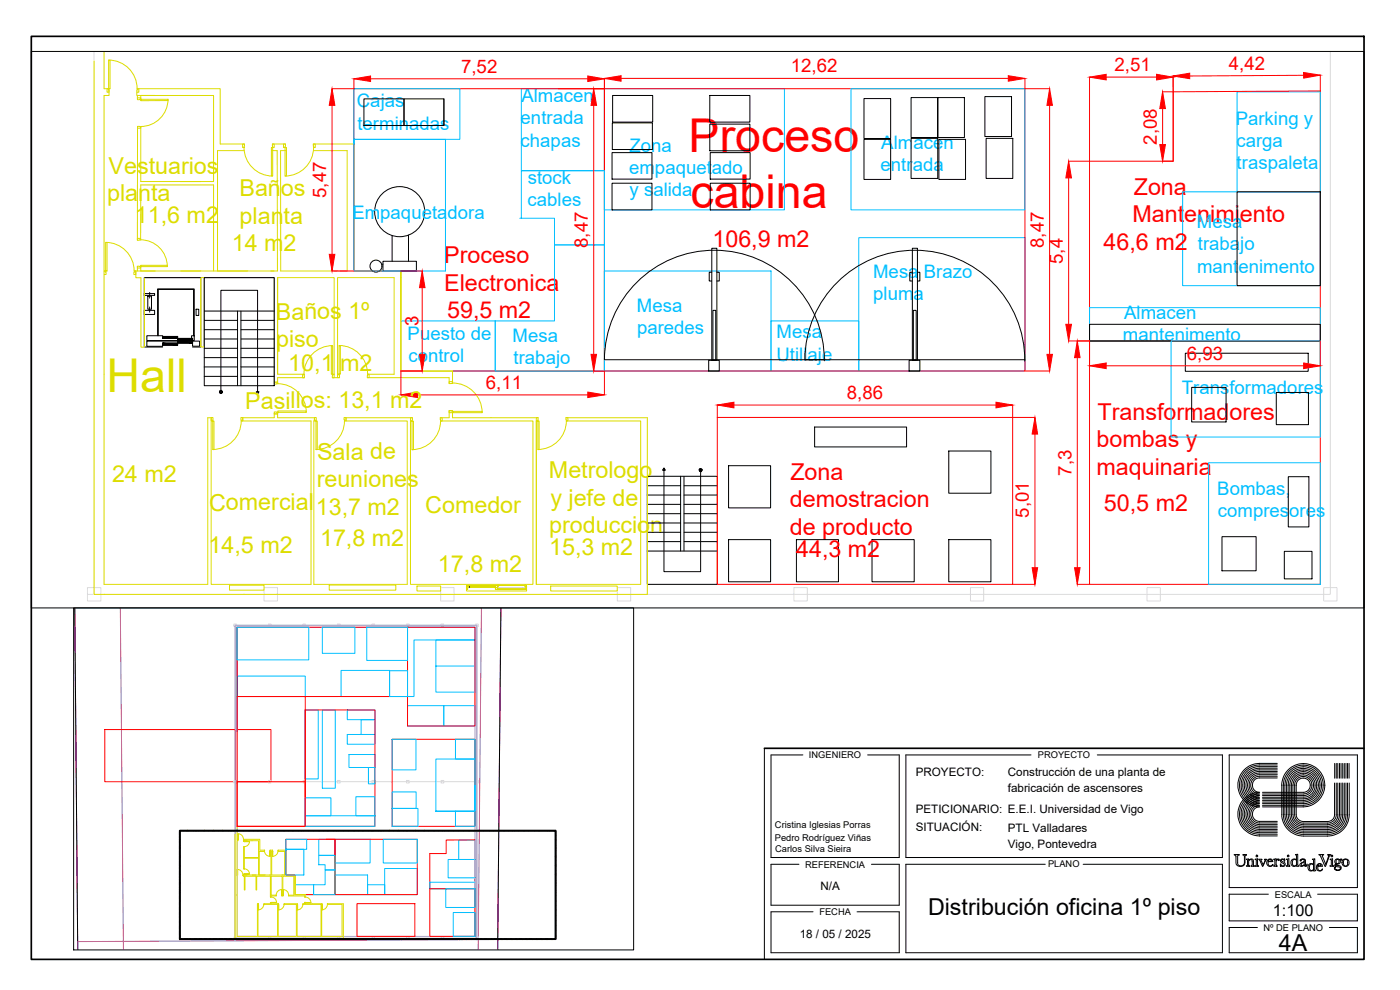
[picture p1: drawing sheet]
<svg xmlns="http://www.w3.org/2000/svg" width="420mm" height="297mm" viewBox="0 0 420 297" stroke-linecap="round" stroke-linejoin="round" font-family="sans-serif">
<!-- layer: Estructura -->
<g fill="none" stroke="#dcdcdc" stroke-width=".3">
<path d="M28.2 15.5v162.8h371v-162.8M26.2 176.3h4.1v4h-4.1zM26.2 178.3h2M79.2 176.3h4.1v4h-4.1zM132.2 176.3h4.1v4h-4.1zM185.3 176.3h4v4h-4zM238.3 176.3h4v4h-4zM291.3 176.3h3.9v4h-3.9zM344.3 176.3h3.9v4h-3.9zM397.3 176.3h3.9v4h-3.9zM70.2 187.2h.8v.8h-.8zM70.2 187.6h.4"/>
<path d="M80.6 187.2h.7v.8h-.7zM90.9 187.2h.8v.8h-.8zM101.3 187.2h.8v.8h-.8zM111.6 187.2h.8v.8h-.8zM122 187.2h.8v.8h-.8zM132.4 187.2h.8v.8h-.8zM142.7 187.2h.9v.8h-.9zM70.2 234.6h.4v-47h72.5v47M70.2 234.2h.8v.7h-.8zM70.6 234.6h72.5v46.9h-72.5zM80.6 234.2h.7v.7h-.7zM90.9 234.2h.8v.7h-.8z"/>
<path d="M101.3 234.2h.8v.7h-.8zM111.6 234.2h.8v.7h-.8zM122 234.2h.8v.7h-.8zM132.4 234.2h.8v.7h-.8zM142.7 234.2h.9v.7h-.9zM70.2 281.1h.8v.8h-.8zM70.2 281.5h.4M80.6 281.1h.7v.8h-.7zM90.9 281.1h.8v.8h-.8zM101.3 281.1h.8v.8h-.8zM111.6 281.1h.8v.8h-.8zM122 281.1h.8v.8h-.8z"/>
<path d="M132.4 281.1h.8v.8h-.8zM142.7 281.1h.9v.8h-.9z"/>
</g>
<!-- layer: Zonas_Fabrica -->
<g fill="none" stroke="#f00" stroke-width=".3">
<path d="M106.2 26.6h75.2v84.7h-61.1v-30h-14.1zM167.5 26.6h140.1v84.7h-126.2v-84.7M327 48.4h25.1v-20.9l44.1-.2v75h-69.2zM327 102.3h69.2v73h-69.2zM215.3 125.3h88.6v50h-88.6zM71.2 188.2h51.1v20.8h-51.1zM122.3 188.2h20.2v29.6h-20.2zM31.5 218.9h39.1v15.7h-39.1zM71.2 218.9h10.1v15.7h-10.1M71.2 209h20.4v38.9h-20.4zM91.6 213h20.9v34.9h-20.9zM71.2 234.6h20.4v13.3h-20.4z"/>
<path d="M117.7 221.8h24.8v26.1h-24.8zM85.8 251.8h14.7v16.6h-11.9v-5.9h-2.8zM97.8 251.8h27.4v16.6h-24.7v-16.6M129 256.1h4.9v-4.1h8.6v14.6h-13.5zM107.1 271.1h17.4v9.9h-17.4zM129 266.6h13.5v14.4h-13.5z"/>
</g>
<!-- layer: AR_Maquinas -->
<g fill="none" stroke="#00bfff" stroke-width=".3">
<path d="M106.2 26.6h31.8v15.2h-31.8v1.4zM156.5 26.6h24.9v24.6h-24.9zM181.4 26.6h54v36.4h-54zM255.4 26.6h52.2v36.4h-52.2zM371.3 27.5h24.9v30.1h-24.9zM106.2 43.2h.1M106.2 41.8h27.5v39.5h-27.5zM354.9 57.6h41.3v28.1h-41.3zM156 65.5h10.4v8h15v-22.3h-24.9v14.3M166.4 73.5h15v37.8h-32.8v-15h17.8zM257.7 71.3h49.9v40h-49.9zM120.3 96.3h28.3v15h-28.3z"/>
<path d="M181.4 81.3h50v30h-50zM231.4 96.3h26.3v15h-26.3zM327 92.3h69.2v10h-69.2zM351.5 102.3h44.7v28.8h-44.7zM362.7 138.8h33.5v36.5h-33.5zM71.2 188.2h21.5v9.8h-21.5zM71.2 188.2v31.3M96.7 188.2h9.8v7.8h-9.8zM110.1 188.2h12.2v9.9h-12.2zM122.3 188.2h20.2v3.8h-18.3v17h-1.9zM130.8 199.8v-7.8h11.7v7.8h-11.7v7.9h11.7v-7.9M71.2 202.8h20.4v6.2h-20.4z"/>
<path d="M91.6 213h3.9v20.7h-3.9zM91.6 209h9.8M96.7 213h3.9v23.5h-3.9zM104.2 213h8.3v2.9h-8.3zM108.4 215.9h4.1v4.5h-4.1zM116.9 209v-7.8h-14.5v7.8h19.9M116.9 201.2h5.4v7.8h-5.4zM122.3 211.7h10.9v6.1h-10.9zM133.2 211.7h9.3v6.1h-9.3zM91.6 239.4h7.7v5.4h-7.7zM104.2 220.4h8.3v2.9h-8.3zM104.7 226.4h7.9v3.9h-7.9z"/>
<path d="M106.8 239h5.7v5.8h-5.7zM110.6 230.3h1.9v4.9h-1.9zM117.7 237.6h7.2v5h-7.2zM117.7 221.8h7.1v9.2h-7.1zM136.7 221.8h5.8v5.9h-5.8zM142.5 235.6v7.8h-11.7h11.7v-15.7h-11.7v15.7M85.8 255.1h.1M85.8 251.8h6.2v3h-6.2v.3zM85.8 254.8h5.4v7.7h-5.4zM91.6 244.8h20.9v3.1h-20.9zM95.5 259.4h2.1v1.6h2.9v-4.3h-4.8v2.7M95.7 251.8h4.8v4.9h-4.8z"/>
<path d="M100.5 251.8h10.6v7.1h-10.6zM115 251.8h10.2v7.1h-10.2zM117.7 242.6h7.7v5.3h-7.7zM134.5 257.9h8v5.5h-8zM136.7 243.4h5.8v4.5h-5.8zM137.7 252h4.8v5.9h-4.8zM88.6 265.5h5.5v2.9h-5.5zM97.6 261h2.9v7.4h-6.4v-2.9h3.5zM100.5 262.5h9.8v5.9h-9.8zM110.3 265.5h5.1v2.9h-5.1zM115.4 260.6h9.8v7.8h-9.8zM129 264.7h13.5v1.9h-13.5z"/>
<path d="M133.8 266.6h8.7v5.7h-8.7zM136 273.8h6.5v7.2h-6.5z"/>
</g>
<g fill="none" stroke="#dd0" stroke-width=".3">
<path d="M32.6 18a8.6 8.6 0 0 1 8.5 8.6M32.6 18.1h.4v8.5h-.4zM32.1 26.6h.5l.1 1.1h-.6zM41.2 26.6h.5v1.1h-.6zM41.2 29.4h1v.4l-1 .1zM41.3 37.9l.9 .1v.5h-.9zM42.2 29.8h8.3v.4h-8.3zM50.4 29.8a8.2 8.2 0 0 1-8.2 8.2M72.8 43.2h.6l-.1 1.1h-.5zM73.2 44.2a8.6 8.6 0 0 0 8.6 8.6M81.4 44.3h.4v8.5h-.4zM81.7 43.2h.6v1.1h-.5z"/>
<path d="M85.1 43.2h.6l-.1 1.1h-.5zM85.6 44.3h.4v8.5h-.4zM94 43.2h.6v1.1h-.5zM94.1 44.2a8.6 8.6 0 0 1-8.6 8.6M31.7 72.7a8.6 8.6 0 0 1 8.6 8.6M31.7 72.8h.4v8.5h-.4zM41.2 79.9l1 .1v.4h-1zM41.2 71.5h1v.5l-1 .1zM42.2 72a8 8 0 0 1 8 8M42.2 79.6h8v.4h-8zM31.2 81.3h.5l.1 1.1h-.6zM40.3 81.3h.5v1.1h-.6z"/>
<path d="M82.3 114.7h1.1v.4l-1.1 .2zM83.3 115.1a8.6 8.6 0 0 1 8.6 8.6M90.8 112.3h.5l.1 1.1h-.6zM99.4 103.7h.4v8.6h-.4zM99.8 103.7a8.6 8.6 0 0 0-8.6 8.6M99.8 112.3h.5v1.1h-.6zM101.3 112.3h.5l.1 1h-.6zM101.7 103.7a8.6 8.6 0 0 1 8.6 8.5M101.8 103.7h.4v8.6h-.4zM110.3 112.3h.5v1h-.6zM134.8 114.5h1v.5l-1 .1zM135.8 114.9a8.9 8.9 0 0 1 8.9 8.9"/>
<path d="M63.4 125.3h.5l-.1 1h-.4zM63.8 126.3h.4v8.6h-.4zM72.3 125.3h.6v1h-.5zM72.4 126.3a8.6 8.6 0 0 1-8.6 8.6M82.3 123.6l1.1 .1v.5h-1.1zM83.4 123.3h8.5v.4h-8.5zM94.4 125.3h.5l-.1 1h-.4zM94.8 126.3h.4v8.6h-.4zM103.3 125.3h.5v1h-.4zM103.4 126.3a8.6 8.6 0 0 1-8.6 8.6M123.2 125.3h.6l-.1 1.1h-.5zM123.7 126.4h.4v8.5h-.4z"/>
<path d="M132.1 125.3h.6v1.1h-.5zM132.2 126.3a8.6 8.6 0 0 1-8.6 8.6M134.8 123.2l1 .1v.5h-1zM135.8 123.4h8.9v.4h-8.9zM161 125.3h.5l-.1 1h-.4zM161.4 126.3h.4v8.6h-.4zM169.8 125.3h.6v1h-.4zM170 126.3a8.6 8.6 0 0 1-8.6 8.6M71.3 251.8l.2 .2zM71.4 250.1l1.2 .5 .5 1.2M71.4 250.2l.1 1.6zM73.1 252.4l.2 .1z"/>
<path d="M73.1 254.1l.2 .1zM73.1 251.8l.1 .2zM73.3 252.5h1.6zM74.9 252.4a1.59 1.59 0 0 1-1.6 1.6M79.3 255.1l.1 .2zM79.4 255.3l.5 1.2 1.1 .4M81 255.3l.1 1.7zM81 255.1l.2 .2zM81.7 255.1l.1 .2zM81.8 255.3l.1 1.7zM83.4 255.1l.2 .2zM83.4 255.3l-.5 1.2-1.1 .4"/>
<path d="M71.2 262.5l.1 .2zM71.2 260.8l1.2 .5 .5 1.2M71.2 260.9l.1 1.6zM72.9 262.5l.1 .2zM73.1 262.2l.2 .2zM73.1 260.6l.2 .1zM73.3 260.7a1.59 1.59 0 0 1 1.6 1.6M73.3 262.2l1.6 .1zM77.4 271.1l.1 .2zM77.5 271.3l.1 1.7zM79.2 271.3l-.5 1.2-1.2 .5M79.2 271.1l.1 .2z"/>
<path d="M81.2 270.8l.2 .1zM81.2 269.1h.2zM81.3 269.1l1.2 .5 .5 1.2M81.4 270.7l1.6 .1zM82.8 268.6l.1 .2zM83.5 271.1l.1 .2zM83.6 271.3l.1 1.7zM84.5 266.9l.1 1.7zM84.6 266.9l-1.2 .5-.5 1.2M84.6 268.6l.1 .2zM84.9 268.6l.1 .2zM84.9 266.9l1.2 .5 .5 1.2"/>
<path d="M85 266.9v1.7zM85.3 271.3l-.5 1.2-1.2 .5M85.3 271.1v.2zM86.6 268.6l.1 .2zM89.2 271.2v.1zM89.2 271.3l.1 1.7zM90.9 271.2l.1 .1zM90.9 271.3l-.5 1.2-1.2 .5M91.4 270.7l.2 .2zM91.4 269.1h.2zM91.6 269.1a1.71 1.71 0 0 1 1.7 1.8M91.6 270.8l1.7 .1z"/>
<path d="M96.5 271.1l.1 .2zM96.6 271.3l.1 1.7zM98.3 271.1l.1 .2zM98.3 271.3l-.5 1.2-1.2 .5"/>
</g>
<g fill="none" stroke="#dd0" stroke-width=".3">
<path d="M28.2 18.3v160h166.1v-53h-24.5M31.2 15.5v11.1h1.8M32.7 26.6v2h-1.5v52.7h.9M41.1 27.7v.9h.1M41.2 26.6h24.9v16.6h7.3M41.2 28.6h22.9v25.9h-21.9v-16.5M41.2 28.6v.8M41.3 37.9l-.1 34.2M42.2 28.6v1.6M73.3 45.2h-8v36.1M81.4 45.2h1.8l.1 36.1h-43M81.7 43.2h4"/>
<path d="M86 45.2h-1.8v36.1h20v-36.1h-10.1M94 43.2h12.2v38.1h14.1v30M41.2 79.9v1.4M42.2 72v-16.5h21.9v25.8M42.2 79.7v1.6M31.2 82.4v92.9h31.2v-50h1v50h29.9v-49h-20.4v-1h9.4v-1.1h1v1.1h11.1M40.8 81.3v2h1.5v20.9h1v-20.9M43.3 83.3h39v31.4h1v-1.4h8.1M60.3 83.3v20.8h1v-20.8M83.3 83.3v29h8M83.3 83.3h17v29h-.5M83.3 83.3v29"/>
<path d="M120.3 81.3v30h15.5v3.7M99.7 113.3h2.2M101.8 112.3h-.5v-29h17v29h-8M110.2 113.3h24.6v1.8M94.4 125.3v1h-.2v49h28v-49h-18.4v-1h20M123.7 126.3h-.5v49h36.7v-49h-27.7M134.8 123.3v2h-2.7M134.8 123.2h1M135.8 123.3v2h25.7M161 126.3v49M161.4 126.3h-.4v49M170 126.3h22.3v49h-31.3"/>
<path d="M70.6 250.2v31.3h32.4v-10.3h-4.7M71.2 247.9v3.9h.3M71.5 251.8v.5h-.3v10.2h.1M73.1 252v.3M73.1 252.3h4.5v5h-4.3v-3.2M73.1 251.8h4.9v3.3h1.4M73.1 252.3v.1M73.1 254.1v6.6M73.3 252.3v.2M79.4 255.5h-1.6v7M81 255.5h.3v7h-8.4M81 255.1h.8"/>
<path d="M81.9 255.5h-.4v7h3.9v-7h-2M83.4 255.1h2.4v7.4h2.8v5.9M71.2 262.7v18.3h6.1v-9.8h.1v9.8h5.9v-9.7h-4v-.1h1.9v-.3l.1 .3 2.2-.1v9.9h5.4v-9.7h-3.6v-.1h3.9M73 262.5v.5h.3v4h.2v-4M73.1 262.3v.2M73.3 260.7v-3.2h4.3v5M73.3 262.2v.3M73.5 262.9h7.7v6.2l.1-.3h1.6M76.8 262.9v4.1h.2v-4.1M81.3 262.9v5.7h1.6M81.3 262.9h3.4l-.1 5.7M81.3 262.9v5.7"/>
<path d="M83.5 271.3h.1M84.5 268.8h.5M85 268.6l-.1-5.7h3.3v5.7h-1.6M86.6 268.8h4.8v.3M88.6 262.5v5.9h3v.7M89.2 271.3v9.7h7.2v-9.7h-5.5M90.9 271.2h.5v-.5h.2v.5h5M96.5 271.3v9.7M96.6 271.3l-.1 9.7M98.3 271.3h4.4v9.7h-6.2"/>
</g>
<!-- layer: Escaleras -->
<g fill="#000" stroke="#000" stroke-width=".3">
<path d="M48.8 101l4.5 .5v-.5zM48.8 101l4.5 .5h-4.5z"/>
<path d="M48.8 102.9l4.5 .7v-.7zM48.8 102.9l4.5 .7h-4.5z"/>
<path d="M53.3 101.5l4.5 .7v-.7zM53.3 101.5l4.5 .7h-4.5z"/>
<path d="M53.3 102.3l4.5 .6v-.6zM53.3 102.3l4.5 .6h-4.5z"/>
<path d="M66 117.4l-.1 .2h.4zM65.9 117.6h.4l-.3 .2zM66 117.8l.1 .1 .2-.3z"/>
<path d="M66.3 117.6l-.2 .3 .2 .1zM66.3 117.6l.2 .3-.2 .1zM66.3 117.6l.2 .3 .2-.1z"/>
<path d="M66.3 117.2v.4l.2-.4zM66.1 117.2h.2v.4zM66.1 117.2l-.1 .2 .3 .2z"/>
<path d="M66.3 117.6l.4 .2v-.3zM66.3 117.6l.3-.2 .1 .1zM66.5 117.2l-.2 .4 .3-.2z"/>
<path d="M209.9 140.9v.2l.4-.1zM209.9 141.1l.4-.1-.4 .3zM209.9 141.3l.2 .1 .2-.4z"/>
<path d="M210.3 141l-.2 .4 .2 .1zM210.3 141l.2 .4-.2 .1zM210.3 141l.2 .4 .1-.2z"/>
<path d="M210.2 140.7l.1 .3 .1-.3zM210.1 140.7h.1l.1 .3zM210.1 140.7l-.2 .2 .4 .1z"/>
<path d="M210.3 141l.3 .2 .1-.2zM210.3 141l.3-.2 .1 .2zM210.4 140.7l-.1 .3 .3-.2z"/>
</g>
<g fill="none" stroke="#000" stroke-width=".3">
<path d="M43.3 88.1h3.1v.5h-3.1zM43.3 93.1h3.1v1.2h-3.1zM44.4 88.8h1.1v4h-1.1zM44.9 87.7v1.7M44.9 92.1v1.6M58.8 92.8h.8v1.8h-.8zM61.3 83.3h21v32.4h-21zM61.3 93.3h21M61.3 98.9h10M61.3 96.1h10M71.3 93.3v22.4M72.3 93.3v22.4"/>
<path d="M72.3 98.9h10M72.3 96.1h10M47.3 100.7v-14h11v14M47.5 100.7v-13.8h10.6v13.8M48.8 104.1h-5.5v-20.8h17v20.8h-2.5M48.8 101h4.5v.5h-4.5zM48.8 102.9h4.5v.7h-4.5zM48.8 101v-.3h-4.7v1.5h9.2M53.3 102.3h4.5v.6h-4.5zM53.3 101.5h4.5v.7h-4.5zM53.3 102.3h-9.2v1.6h4.7v-.3M57.5 100.7h.8v1.5h-.5v-.7h-.3z"/>
<path d="M57.8 102.3h2.1v1.6h-2.1zM61.3 112.9h10M61.3 110.1h10M61.3 107.3h10M61.3 104.5h10M61.3 101.7h10M66.3 117.5v-30.4h11v30.4M72.3 112.9h10M72.3 110.1h10M72.3 107.3h10M72.3 104.5h10M72.3 101.7h10"/>
<path d="M76.9 117.5h.8l-.4 .8zM194.3 142.9h21v32.4h-21zM194.3 145.7h10M194.3 148.5h10M194.3 151.3h10M194.3 154.1h10M194.3 156.9h10M194.3 159.7h10M199.3 141.1v30.4h11v-30.4M199.3 140.4l.4 .7h-.9zM204.3 142.9v22.4M205.3 142.9v22.4"/>
<path d="M205.3 145.7h10M205.3 148.5h10M205.3 151.3h10M205.3 154.1h10M205.3 156.9h10M205.3 159.7h10M194.3 165.3h21M194.3 162.5h10M205.3 162.5h10"/>
</g>
<!-- layer: Muebles_Fabrica -->
<g fill="none" stroke="#000" stroke-width=".3">
<path d="M109.2 29.7h12v8h-12zM121.2 29.7h12v8h-12zM133.2 29.7v8M183.8 36.9h12v8h-12zM183.9 28.6h12v8h-12zM213 28.6h12v8h-12zM213 37.2h12v8h-12zM259.3 29.6h8v12h-8zM273.4 29.3h8v12h8v-12h-8v12h-8zM295.6 29h8v12h-8zM183.7 45.8h12v7.9h-12zM183.7 55h12v8h-12z"/>
<path d="M213.1 45.8h12v7.9h-12zM213.1 55h12v8h-12zM259.3 41.8h8v12h-8zM273.4 41.5h8v12h-8zM281.8 41.8h8v12h-8zM296 41.5h8v12h-8zM371.3 57.6h24.9v28.1h-24.9zM114.5 79.3h.4M114.9 78.4h10.1v2.9h-10.1zM117.7 70.7v7.7M122.6 70.5v7.9M213.6 74.5h1.5v33.6h-1.5z"/>
<path d="M273.8 74.5h1.5v33.6h-1.5zM213.6 81.7h-.7v2.6h.7M214 93.1h.8v15h-.8zM215.1 81.7h.8v2.6h-.8M273.8 81.7h-.7v2.6h.7M274.1 93.1h.9v15h-.9zM275.3 81.7h.8v2.6h-.8M327 97.3h69.2v5h-69.2zM181.4 107.9h126.2M181.4 107.9a33 33 0 0 1 33.2-32.8 33 33 0 0 1 32.8 33.1M212.7 108.1h3.2v3.2h-3.2zM241.6 107.9a33 33 0 0 1 33.1-32.8 33 33 0 0 1 32.9 33.1"/>
<path d="M272.8 108.1h3.3v3.2h-3.3zM355.7 106h36.9v5.4h-36.9zM357.6 116.2h10.4v10.4h-10.4zM383 117.8h9.7v9.6h-9.7zM218.7 139.7h12.6v12.7h-12.6zM244.5 128.1h27.6v6h-27.6zM284.7 135.3h12.7v12.7h-12.7zM386.6 143h6.2v15.1h-6.2zM218.7 161.9h12.6v12.7h-12.6zM239 161.9h12.6v12.7h-12.6zM261.7 161.9h12.7v12.7h-12.7zM284.7 161.9h12.7v12.7h-12.7z"/>
<path d="M366.7 161h10.3v10.3h-10.3zM385.4 165.4h8.3v8.3h-8.3z"/>
<circle cx="112.8" cy="79.8" r="1.8"/>
<circle cx="120" cy="63.5" r="7.5"/>
</g>
<path d="M141.1 175.8l.1 .3M141.2 175.8l-.1 .3M148.6 175.8l.1 .3M148.6 175.8l-.1 .3M148.7 175.8l-.1 .3-.1-.3M149.4 175.7h8.2M149.5 176.5v.2M149.5 176.3h8M156.8 176.7l.1-.2v.2M156.8 176.5l.1 .2v-.2" fill="none" stroke="#dcdcdc" stroke-width=".3"/>
<g fill="none" stroke="#dd0" stroke-width=".3">
<path d="M68.9 175.6h10.3v1.5h-10.3zM98.8 175.5h20v1.6h-20zM125.1 175.8h7.1v1.5h-7.1zM140 175.7h.4v1.2h-.4zM140 176.9v.4h18v-.4M140.3 175.7h17.4M140.4 175.7h.9l-.2 .5h-.7zM141.1 175.8v.3zM141.1 175.8l.1 .3zM141.1 175.8h7.5zM141.1 176.1h7.5zM141.2 175.8l.1 .3z"/>
<path d="M141.2 176.2h7.3M141.3 175.8h.1M141.3 176.1h.1M148.5 175.7h.9v.5h-.7zM148.5 175.8v.3zM148.5 175.8h.1M148.5 176.1h.1M148.5 175.8l.1 .3zM148.6 175.8l.1 .3zM148.7 176.3h.1M148.7 176.3l.8 .1h-.1v.5h-.7zM149.4 176.5v.2z"/>
<path d="M149.4 176.5l.1 .2zM149.4 176.4l7.5 .1zM149.4 176.7h7.5zM149.4 175.7h.1M149.4 175.7v.6h.1v-.6M149.5 176.5v.2zM149.5 176.9h7.3M149.5 176.3h7.3M149.5 176.4h.1M149.5 176.7h.1M156.8 176.5v.2zM156.8 176.4h.1"/>
<path d="M156.8 176.7h.1M156.8 176.3h.8v.6h-.7zM156.8 176.5l.1 .2zM156.9 176.5v.2zM157.6 175.7l-.1 .6h.2v-.3M157.6 175.7h.1M157.6 175.7l.1 .2M157.7 175.7h.3v1.2h-.3zM157.7 175.9h.1M165.3 175.8h20v1.5h-20z"/>
</g>
<path d="M141.1 176.2h.1M141.1 176.2l.2-.1-.2 .1M148.7 176.2h.1M148.7 176.2l-.2-.1 .1 .1M149.4 176.9h.1M149.5 176.9h.1M156.8 176.9h.1M156.9 176.9h.1" fill="none" stroke="#000" stroke-width=".3"/>
<!-- layer: Zonas_Fabrica_nombres -->
<g fill="none" stroke="#f00" stroke-width=".3">
<path d="M99.7 31.6v44.7M106.2 23.6v3h-6.5M111.2 23.7h65.2M178.2 31.6v74.7M181.4 23.5v3.1h-3.2M186.4 23.5h116.2M307.6 23.5v3.1h7.4M315 31.6v74.7M327 23.1v25.3h-6.3M332 23.1h15.1M348.9 32.6v10.8M352 22.8l.1 4.7h-3.2"/>
<path d="M352.1 23.1v25.3h-3.2M391.2 22.6l-34.2 .2M396.2 22.5v4.8M320.7 53.4v43.9M99.7 81.3h6.5M120.3 81.3h6.4M126.7 86.3v20M125.3 118.5h51.1M126.7 111.3h-6.4v7.2M178.2 111.3h3.2v7.2M307.6 111.3h7.4M320.7 102.3h6.3v7.5"/>
<path d="M323.3 107.3v63M332 109.8h59.2M396.2 102.3v7.5M215.3 121.5v3.8M220.3 121.5h78.6M303.9 121.5v3.8h6.7M310.6 130.2v40.1M303.9 175.3h6.7M323.3 175.3h3.7"/>
</g>
<g fill="#f00" stroke="#f00" stroke-width=".3">
<path d="M298.9 120.7l5 .8-5 .9z"/>
<path d="M215.3 121.5l5-.8v1.7z"/>
<path d="M309.8 170.3h1.6l-.8 5z"/>
<path d="M310.6 125.3l.8 4.9h-1.6z"/>
<path d="M323.3 102.3l.8 5h-1.6z"/>
<path d="M322.5 170.3h1.6l-.8 5z"/>
<path d="M327 109.8l5-.9v1.7z"/>
<path d="M391.2 108.9l5 .9-5 .8z"/>
<path d="M348.1 43.4h1.7l-.9 5z"/>
<path d="M348.9 27.5l.9 5.1h-1.7z"/>
<path d="M327 23.1l5-.8v1.7z"/>
<path d="M347.1 22.3l5 .8-5 .9z"/>
<path d="M352 22.8l5-.8v1.6z"/>
<path d="M391.2 21.7l5 .8-5 .9z"/>
<path d="M320.7 48.4l.9 5h-1.7z"/>
<path d="M319.9 97.3h1.7l-.9 5z"/>
<path d="M314.2 106.3h1.6l-.8 5z"/>
<path d="M315 26.6l.8 5h-1.6z"/>
<path d="M302.6 22.7l5 .8-5 .9z"/>
<path d="M181.4 23.5l5-.8v1.7z"/>
<path d="M176.4 22.8l5 .9-5 .8z"/>
<path d="M106.2 23.7l5-.9v1.7z"/>
<path d="M178.2 26.6l.8 5h-1.6z"/>
<path d="M177.4 106.3h1.6l-.8 5z"/>
<path d="M99.7 26.6l.8 5h-1.7z"/>
<path d="M98.8 76.3h1.7l-.8 5z"/>
<path d="M126.7 81.3l.9 5h-1.7z"/>
<path d="M125.9 106.3h1.7l-.9 5z"/>
<path d="M120.3 118.5l5-.9v1.7z"/>
<path d="M176.4 117.6l5 .9-5 .8z"/>
</g>
<!-- layer: CONSTRUCCION -->
<path d="M22.4 182.4l.9 102.6M150.3 182.4l-.9 102.6" fill="none" stroke="#f0f" stroke-width=".3"/>
<!-- layer: PARCELA -->
<path d="M22.4 182.4l.9 102.6M150.3 182.4l-.9 102.6" fill="none" stroke="#000" stroke-width=".3"/>
<!-- layer: limites -->
<path d="M36.1 182.4l.9 102.6M144.5 182.4l-1 102.6M23.3 285v-2.5l126.1-.6v3.1" fill="none" stroke="#bf00ff" stroke-width=".3"/>
<!-- layer: Pared_30 -->
<path d="M70.6 187.6h72.5v93.9h-72.5zM71.2 188.2h71.3v92.8h-71.3z" fill="none" stroke="#9f7fff" stroke-width=".3"/>
<!-- layer: Ventana grafica 1 -->
<path d="M9.4 15.4h400v167h-400zM22.1 182.4h168.1v102.6h-168.1zM368.9 226.5v39.8M407.4 226.5v39.8" fill="none" stroke="#000" stroke-width=".3"/>
<!-- layer: Borde Formato -->
<path d="M9.4 10.9h400v277h-400zM229.4 224.5h180" fill="none" stroke="#000" stroke-width=".51"/>
<!-- layer: Cajetin.Lineas -->
<path d="M229.4 224.5v63.4M241 226.5h-9.6v30.8h38.5v-30.8h-9.5M309.4 226.5h-37.5v30.8h95v-30.8h-37.6M368.9 226.5h38.5M239.8 259.3h-8.4v12.3h38.5v-12.3h-8.4M313.7 259.3h-41.8v26.6h95v-26.6h-41.8M244 273.6h-12.6v12.3h38.5v-12.3h-12.7M368.9 266.3h38.5M377.4 278.3h-8.5v7.6h38.5v-7.6h-8.5M380.7 268.3h-11.8v8h38.5v-8h-12" fill="none" stroke="#000" stroke-width=".3"/>
<!-- layer: 0 -->
<g fill="none" stroke="#000" stroke-width=".3">
<path d="M378 229.1h5.3M378 237.7a6.5 6.5 0 0 0-6.5 6.6 6.5 6.5 0 0 0 6.5 6.5M378 229.1a6.5 6.5 0 0 0-6.5 6.5 6.5 6.5 0 0 0 6.5 6.5M378.9 238.7h12.3M383.3 229.5h-5.3a6.1 6.1 0 0 0-6 6.1 6.1 6.1 0 0 0 6 6 2.65 2.65 0 0 0-2.6 2.7 2.65 2.65 0 0 0 2.6 2.6h5.3M383.3 230h-5.3a5.5 5.5 0 0 0-5.5 5.6 5.5 5.5 0 0 0 5.5 5.5 3.2 3.2 0 0 0-3.1 3.2 3.2 3.2 0 0 0 3.1 3.1h5.3M383.3 230.5h-5.3a5.1 5.1 0 0 0-5 5.1 5.1 5.1 0 0 0 5 5.1 3.6 3.6 0 0 0-3.6 3.6 3.6 3.6 0 0 0 3.6 3.6h5.3M383.3 231h-5.3a4.6 4.6 0 0 0-4.6 4.6 4.6 4.6 0 0 0 4.6 4.5 4.1 4.1 0 0 0-4.1 4.2 4.1 4.1 0 0 0 4.1 4.1h5.3M383.3 231.5h-5.3a4.1 4.1 0 0 0-4.1 4.1 4.1 4.1 0 0 0 4.1 4.1 4.6 4.6 0 0 0-4.6 4.6 4.6 4.6 0 0 0 4.6 4.6h5.3M383.3 231.9h-5.3a3.6 3.6 0 0 0-3.6 3.7 3.6 3.6 0 0 0 3.6 3.6 5.1 5.1 0 0 0-5 5.1 5.1 5.1 0 0 0 5 5h5.3M383.3 232.4h-5.3a3.1 3.1 0 0 0-3.1 3.2 3.1 3.1 0 0 0 3.1 3.1 5.6 5.6 0 0 0-5.5 5.6 5.6 5.6 0 0 0 5.5 5.5h5.3M383.3 232.9h-5.3a2.67 2.67 0 0 0-2.6 2.7 2.67 2.67 0 0 0 2.6 2.6 6 6 0 0 0-6 6.1 6 6 0 0 0 6 6h5.3"/>
<path d="M383.3 233.4h-5.3a2.16 2.16 0 0 0-2.1 2.2 2.16 2.16 0 0 0 2.1 2.1M384.7 235.5v8.9a6.5 6.5 0 0 0 6.5 6.5h7.2M385.1 235.5v8.8a6 6 0 0 0 6.1 6h7.2M385.6 235.5v8.8a5.6 5.6 0 0 0 5.6 5.6h7.2M386.1 235.5v8.8a5 5 0 0 0 5.1 5.1h7.2M386.6 235.5v8.8a4.6 4.6 0 0 0 4.6 4.6h7.2M387.1 235.5v8.8a4 4 0 0 0 4.1 4.1h7.2M387.6 235.5v8.9a3.5 3.5 0 0 0 3.6 3.5h7.2M388 235.5v8.9a3.1 3.1 0 0 0 3.2 3.1h7.2M388.5 235.5v8.9a2.54 2.54 0 0 0 2.7 2.6h7.2M389 235.5v8.9a2.17 2.17 0 0 0 2.2 2.1h7.2M391.1 233.5a2.1 2.1 0 0 1 2.1 2.1"/>
<path d="M391.1 229.1a6.5 6.5 0 0 1 6.5 6.6M391.1 233a2.6 2.6 0 0 1 2.6 2.6M391.1 232.5a3.1 3.1 0 0 1 3.1 3.1M391.1 232a3.6 3.6 0 0 1 3.6 3.5 3.6 3.6 0 0 1-3.5 3.7h-12.3M391.1 231.5a4 4 0 0 1 4.1 4.1M391.1 231a4.5 4.5 0 0 1 4.5 4.6M391.1 230.5a5.1 5.1 0 0 1 5.1 5.1M391.1 230.1a5.5 5.5 0 0 1 5.5 5.5M391.1 229.6a6 6 0 0 1 6 6M391.1 233.5a2.1 2.1 0 0 0-2.1 2.2M391.1 233a2.54 2.54 0 0 0-2.6 2.7M391.1 232.5a3.1 3.1 0 0 0-3.1 3.2"/>
<path d="M391.1 232a3.5 3.5 0 0 0-3.5 3.7M391.1 231.5a4 4 0 0 0-4 4.2M391.1 231a4.6 4.6 0 0 0-4.5 4.7M391.1 230.5a5.1 5.1 0 0 0-5 5.2M391.1 230.1a5.5 5.5 0 0 0-5.5 5.6M391.1 229.6a6 6 0 0 0-6 6.1M391.2 229.1a6.5 6.5 0 0 0-6.5 6.6M393.2 235.5a2.1 2.1 0 0 1-2 2.2h-12.3M393.7 235.5a2.68 2.68 0 0 1-2.5 2.7h-12.3M394.2 235.5a3.1 3.1 0 0 1-3.1 3.2M395.2 235.5a4.1 4.1 0 0 1-4 4.2h-12.3M395.6 235.5a4.6 4.6 0 0 1-4.5 4.6"/>
<path d="M396.2 235.5a5.1 5.1 0 0 1-5.1 5.2M396.6 235.5a5.5 5.5 0 0 1-5.5 5.6M397.1 235.5a6 6 0 0 1-6 6.1M397.6 235.5a6.6 6.6 0 0 1-6.5 6.6M400.5 234.9v9.6M400.6 229.1v4.4M401 229.1v4.4M401 234.9v9.6M401.5 229.1v4.4M401.5 234.9v9.6M402 229.1v4.4M402 234.9v9.6"/>
<path d="M402.5 229.1v4.4M402.5 234.9v9.6M403 229.1v4.4M403 234.9v9.6M403.4 229.1v4.4M403.4 234.9v9.6M403.9 229.1v4.4M403.9 234.9v9.6M404.4 229.1v4.4M404.4 234.9v9.7M404.9 229.1v4.4M404.9 234.9v9.6"/>
<path d="M370.4 256.4h1.5l-.5 .4v2a1.02 1.02 0 0 0 1.1 1 1.02 1.02 0 0 0 1-1.1v-1.9l-.5-.4h1.1l-.5 .6v1.7a1.37 1.37 0 0 1-1.2 1.3 1.37 1.37 0 0 1-1.5-1.1v-2.1zM374.1 257.8l.6-.1v.4a.74 .74 0 0 1 .9-.4 .74 .74 0 0 1 .6 .7v1.2l.3 .3h-1l.3-.2v-1.3a.53 .53 0 0 0-.5-.5 .53 .53 0 0 0-.6 .4v1.3l.4 .3h-1l.3-.3v-1.4zM376.7 257.8l.7-.1v2l.3 .2h-1.1l.4-.2v-1.7zM377.8 257.8h.9l-.2 .3 .6 1.4 .6-1.3-.2-.4h.6l-1.1 2.2zM378 242.1a2.18 2.18 0 0 0-2.1 2.2 2.18 2.18 0 0 0 2.1 2.2h5.3M378 250.8h5.3M378.9 242.1h12.3M378.9 240.1h12.3M378.9 240.7h12.3M378.9 241.1h12.3M378.9 241.6h12.3M380.6 257.9a.84 .84 0 0 1 .9-.2 .84 .84 0 0 1 .5 .8h-1.4a.85 .85 0 0 0 .1 1 .85 .85 0 0 0 1 .2l.3-.3a1.05 1.05 0 0 1-1.6 .3 1.05 1.05 0 0 1 0-1.7z"/>
<path d="M380.7 258a.46 .46 0 0 1 .6-.2 .46 .46 0 0 1 .3 .6h-1zM382.3 257.8l.6-.1 .1 .5a.49 .49 0 0 1 .4-.5 .49 .49 0 0 1 .6 .4l-.3 .1-.2-.3-.5 .4v1.3l.3 .3h-1l.3-.3v-1.6zM384.4 257.9l.6-.2 .4 .2 .2-.2v.7a.59 .59 0 0 0-1-.4v.3a1.2 1.2 0 0 1 1.1 1.3l-.5 .4-.7-.3-.2 .3v-.8a.64 .64 0 0 0 .5 .6 .64 .64 0 0 0 .6-.3l-.1-.3a.89 .89 0 0 1-.9-1.3zM386.1 257.8l.7-.1v2l.3 .2h-1.1l.4-.2v-1.7zM388 258.1a.62 .62 0 0 1 1.1 .1v1.2a.73 .73 0 0 1-1 .3 .73 .73 0 0 1-.2-1.1zM388.8 256.4l.7-.1v3.1l.3 .5-.6 .1-.1-.4a1.04 1.04 0 0 1-1.7-.7 1.04 1.04 0 0 1 1.5-1l.2 .1v-1.3zM390.2 258l.3-.2a.78 .78 0 0 1 .9-.1 .78 .78 0 0 1 .4 .8v1.2l.4-.2a.38 .38 0 0 1-.4 .5 .38 .38 0 0 1-.4-.4 .7 .7 0 0 1-.7 .4 .7 .7 0 0 1-.6-.6l1.3-.9a.5 .5 0 0 0-.4-.7 .5 .5 0 0 0-.6 .5h-.2zM390.6 259.2l.8-.6v.8a.45 .45 0 0 1-.5 .4 .45 .45 0 0 1-.4-.5zM392.3 259.5h.1M393.2 259.4l.5-.2 .5 .4v1.2a.75 .75 0 0 1-1 .3 .75 .75 0 0 1-.2-1.1zM393.9 257.8l.7-.1v3.3l.3 .2-.6 .2-.1-.4a1.04 1.04 0 0 1-1.4-.1 1.04 1.04 0 0 1 0-1.4 1.04 1.04 0 0 1 1.4-.1v-1.3zM395.4 259.4a.85 .85 0 0 1 .9-.3 .85 .85 0 0 1 .6 .8h-1.4a.8 .8 0 0 0 .1 1.1 .8 .8 0 0 0 1.1-.1l.2-.1a1.06 1.06 0 0 1-1.6 .3 1.06 1.06 0 0 1 .1-1.7z"/>
<path d="M395.6 259.4a.46 .46 0 0 1 .6-.2 .46 .46 0 0 1 .3 .6h-1zM395.9 256.4h1.4l-.5 .4 1.1 2.6 .8-2.5-.3-.5h.9l-1.5 3.6h-.2l-1.4-3.3zM399.2 257.8l.7-.1v1.9l.4 .3h-1.1l.3-.3v-1.6zM400.5 244.5a2.03 2.03 0 0 1-2.1 2M400.8 257.9a.93 .93 0 0 1 1.2 .1 .39 .39 0 0 1 .4-.3 .39 .39 0 0 1 .4 .2l-.7 .1a.85 .85 0 0 1-.1 1 .85 .85 0 0 1-.9 .3l-.3 .2 .6 .2a.82 .82 0 0 1 1.1 .8 .82 .82 0 0 1-1.2 .6 .56 .56 0 0 1-.8-.2 .56 .56 0 0 1 .3-.8 .7 .7 0 0 0 .6 1 .7 .7 0 0 0 .8-.8l-1-.3a.43 .43 0 0 1-.6-.3 .43 .43 0 0 1 .4-.5 .82 .82 0 0 1-.2-1.3zM401 244.5l-.1 .7a2.59 2.59 0 0 1-2.5 1.8M401.1 257.9a.6 .6 0 0 1 .8 .6 .6 .6 0 0 1-.8 .6zM401.5 244.5a2.91 2.91 0 0 1-3.1 2.9M402 244.5a3.5 3.5 0 0 1-3.6 3.4M402.5 244.5a3.9 3.9 0 0 1-4.1 3.9M403 244.5a4.5 4.5 0 0 1-4.6 4.4M403.4 258a.71 .71 0 0 1 .9 0 .71 .71 0 0 1 .2 .9 .73 .73 0 0 1-.7 1 .73 .73 0 0 1-.6-1.1z"/>
<path d="M403.4 244.5a4.9 4.9 0 0 1-5 4.9M403.9 244.5a5.5 5.5 0 0 1-5.5 5.4M404.4 244.5a5.9 5.9 0 0 1-6 5.8M404.9 244.5a6.4 6.4 0 0 1-6.5 6.4"/>
<circle cx="377.2" cy="256.8" r=".27"/>
<circle cx="386.6" cy="256.8" r=".26"/>
<circle cx="399.7" cy="256.8" r=".27"/>
<circle cx="403.9" cy="258.8" r="1.11"/>
</g>
<!-- layer: Ventana grafica 1 -->
<g fill="none" stroke="#000" stroke-width=".59">
<path d="M54 249.6v.3M54 250v.3M54 250.4v.2M54 250.8v.2M54 251.1v.3M54 251.5v.3M54 251.9v.2M54 252.3v.2M54 252.6v.3M54 253v.3M54 253.4v.2M54 253.8v.2"/>
<path d="M54 254.2v.2M54 254.5v.2M54 254.9v.2M54 255.3v.2M54 255.6v.3M54 256v.3M54 256.4v.3M54 256.8v.2M54 257.1v.3M54 257.5v.3M54 257.9v.2M54 258.3v.2"/>
<path d="M54 258.6v.3M54 259v.3M54 259.4v.3M54 259.7v.3M54.2 249.2h-.2v.3M54.4 249.2h.2M54.7 249.2h.3M55.1 249.2h.3M55.5 249.2h.3M55.9 249.2h.2M56.2 249.2h.3M56.6 249.2h.3"/>
<path d="M57 249.2h.2M57.4 249.2h.2M57.7 249.2h.3M58.1 249.2h.3M58.5 249.2h.3M58.8 249.2h.3M59.2 249.2h.3M59.6 249.2h.3M60 249.2h.2M60.4 249.2h.2M60.7 249.2h.3M61.1 249.2h.3"/>
<path d="M61.5 249.2h.2M61.8 249.2h.3M62.2 249.2h.3M62.6 249.2h.3M63 249.2h.2M63.4 249.2h.2M63.8 249.2h.2M64.1 249.2h.2M64.5 249.2h.2M64.9 249.2h.2M65.2 249.2h.3M65.6 249.2h.3"/>
<path d="M66 249.2h.3M66.4 249.2h.2M66.7 249.2h.3M67.1 249.2h.3M67.5 249.2h.2M67.9 249.2h.2M68.2 249.2h.3M68.6 249.2h.3M69 249.2h.3M69.3 249.2h.3M69.7 249.2h.3M70.1 249.2h.3"/>
<path d="M70.5 249.2h.2M70.9 249.2h.2M71.2 249.2h.3M71.6 249.2h.3M72 249.2h.2M72.3 249.2h.3M72.7 249.2h.3M73.1 249.2h.3M73.5 249.2h.2M73.9 249.2h.2M74.3 249.2h.2M74.6 249.2h.2"/>
<path d="M75 249.2h.2M75.4 249.2h.2M75.7 249.2h.3M76.1 249.2h.3M76.5 249.2h.3M76.9 249.2h.2M77.3 249.2h.2M77.6 249.2h.3M78 249.2h.2M78.4 249.2h.2M78.7 249.2h.3M79.1 249.2h.3"/>
<path d="M79.5 249.2h.3M79.9 249.2h.2M80.2 249.2h.3M80.6 249.2h.3M81 249.2h.2M81.4 249.2h.2M81.7 249.2h.3M82.1 249.2h.3M82.5 249.2h.2M82.8 249.2h.3M83.2 249.2h.3M83.6 249.2h.3"/>
<path d="M84 249.2h.2M84.4 249.2h.2M84.8 249.2h.2M85.1 249.2h.2M85.5 249.2h.2M85.9 249.2h.2M86.2 249.2h.3M86.6 249.2h.3M87 249.2h.2M87.4 249.2h.2M87.8 249.2h.2M88.1 249.2h.2"/>
<path d="M88.5 249.2h.2M88.9 249.2h.2M89.2 249.2h.3M89.6 249.2h.3M90 249.2h.3M90.4 249.2h.2M90.7 249.2h.3M91.1 249.2h.3M91.5 249.2h.2M91.9 249.2h.2M92.2 249.2h.3M92.6 249.2h.3"/>
<path d="M93 249.2h.2M93.3 249.2h.3M93.7 249.2h.3M94.1 249.2h.3M94.5 249.2h.2M94.9 249.2h.2M95.3 249.2h.2M95.6 249.2h.2M96 249.2h.2M96.4 249.2h.2M96.7 249.2h.3M97.1 249.2h.3"/>
<path d="M97.5 249.2h.2M97.9 249.2h.2M98.3 249.2h.2M98.6 249.2h.2M99 249.2h.2M99.4 249.2h.2M99.7 249.2h.3M100.1 249.2h.3M100.5 249.2h.3M100.9 249.2h.2M101.2 249.2h.3M101.6 249.2h.3"/>
<path d="M102 249.2h.2M102.4 249.2h.2M102.7 249.2h.3M103.1 249.2h.3M103.5 249.2h.2M103.8 249.2h.3M104.2 249.2h.3M104.6 249.2h.3M105 249.2h.2M105.4 249.2h.2M105.7 249.2h.3M106.1 249.2h.2"/>
<path d="M106.5 249.2h.2M106.8 249.2h.3M107.2 249.2h.3M107.6 249.2h.3M108 249.2h.2M108.4 249.2h.2M108.8 249.2h.2M109.1 249.2h.2M109.5 249.2h.2M109.9 249.2h.2M110.2 249.2h.3M110.6 249.2h.3"/>
<path d="M111 249.2h.3M111.4 249.2h.2M111.7 249.2h.3M112.1 249.2h.3M112.5 249.2h.2M112.9 249.2h.2M113.2 249.2h.3M113.6 249.2h.3M114 249.2h.3M114.3 249.2h.3M114.7 249.2h.3M115.1 249.2h.3"/>
<path d="M115.5 249.2h.2M115.9 249.2h.2M116.2 249.2h.3M116.6 249.2h.3M117 249.2h.2M117.3 249.2h.3M117.7 249.2h.3M118.1 249.2h.3M118.5 249.2h.2M118.9 249.2h.2M119.3 249.2h.2M119.6 249.2h.2"/>
<path d="M120 249.2h.2M120.4 249.2h.2M120.7 249.2h.3M121.1 249.2h.3M121.5 249.2h.3M121.9 249.2h.2M122.2 249.2h.3M122.6 249.2h.3M123 249.2h.2M123.4 249.2h.2M123.7 249.2h.3M124.1 249.2h.3"/>
<path d="M124.5 249.2h.3M124.8 249.2h.3M125.2 249.2h.3M125.6 249.2h.3M126 249.2h.2M126.4 249.2h.2M126.7 249.2h.3M127.1 249.2h.3M127.5 249.2h.2M127.8 249.2h.3M128.2 249.2h.3M128.6 249.2h.3"/>
<path d="M129 249.2h.2M129.4 249.2h.2M129.8 249.2h.2M130.1 249.2h.2M130.5 249.2h.2M130.9 249.2h.2M131.2 249.2h.3M131.6 249.2h.3M132 249.2h.2M132.4 249.2h.2M132.8 249.2h.2M133.1 249.2h.3"/>
<path d="M133.5 249.2h.2M133.9 249.2h.2M134.2 249.2h.3M134.6 249.2h.3M135 249.2h.3M135.4 249.2h.2M135.7 249.2h.3M136.1 249.2h.3M136.5 249.2h.2M136.9 249.2h.2M137.2 249.2h.3M137.6 249.2h.3"/>
<path d="M138 249.2h.2M138.3 249.2h.3M138.7 249.2h.3M139.1 249.2h.3M139.5 249.2h.2M139.9 249.2h.2M140.3 249.2h.2M140.6 249.2h.2M141 249.2h.2M141.4 249.2h.2M141.7 249.2h.3M142.1 249.2h.3"/>
<path d="M142.5 249.2h.2M142.9 249.2h.2M143.3 249.2h.2M143.6 249.2h.2M144 249.2h.2M144.4 249.2h.2M144.7 249.2h.3M145.1 249.2h.3M145.5 249.2h.3M145.9 249.2h.2M146.2 249.2h.3M146.6 249.2h.3"/>
<path d="M147 249.2h.2M147.4 249.2h.2M147.7 249.2h.3M148.1 249.2h.3M148.5 249.2h.2M148.8 249.2h.3M149.2 249.2h.3M149.6 249.2h.3M150 249.2h.2M150.4 249.2h.2M150.7 249.2h.3M151.1 249.2h.2"/>
<path d="M151.5 249.2h.2M151.8 249.2h.3M152.2 249.2h.3M152.6 249.2h.3M153 249.2h.2M153.4 249.2h.2M153.8 249.2h.2M154.1 249.2h.2M154.5 249.2h.2M154.9 249.2h.2M155.2 249.2h.3M155.6 249.2h.3"/>
<path d="M156 249.2h.3M156.4 249.2h.2M156.7 249.2h.3M157.1 249.2h.3M157.5 249.2h.2M157.9 249.2h.2M158.2 249.2h.3M158.6 249.2h.3M159 249.2h.2M159.3 249.2h.3M159.7 249.2h.3M160.1 249.2h.3"/>
<path d="M160.5 249.2h.2M160.9 249.2h.2M161.2 249.2h.3M161.6 249.2h.2M162 249.2h.2M162.3 249.2h.3M162.7 249.2h.3M163.1 249.2h.3M163.5 249.2h.2M163.9 249.2h.2M164.3 249.2h.2M164.6 249.2h.2"/>
<path d="M165 249.2h.2M165.4 249.2h.2M165.7 249.2h.3M166.1 249.2h.3M166.5 249.2h.3v.3M166.8 249.6v.3M166.8 250v.3M166.8 250.4v.2M166.8 250.8v.2M166.8 251.1v.3M166.8 251.5v.3M166.8 251.9v.2"/>
<path d="M166.8 252.3v.2M166.8 252.6v.3M166.8 253v.3M166.8 253.4v.2M166.8 253.8v.2M166.8 254.2v.2M166.8 254.5v.2M166.8 254.9v.2M166.8 255.3v.2M166.8 255.6v.3M166.8 256v.3M166.8 256.4v.3"/>
<path d="M166.8 256.8v.2M166.8 257.1v.3M166.8 257.5v.3M166.8 257.9v.2M166.8 258.3v.2M166.8 258.6v.3M166.8 259v.3M166.8 259.4v.3M166.8 259.7v.3M54 260.1v.3M54 260.5v.3M54 260.9v.2"/>
<path d="M54 261.3v.2M54 261.6v.3M54 262v.3M54 262.4v.2M54 262.7v.3M54 263.1v.3M54 263.5v.3M54 263.9v.2M54 264.3v.2M54 264.7v.2M54 265v.2M54 265.4v.2"/>
<path d="M54 265.8v.2M54 266.1v.3M54 266.5v.3M54 266.9v.3M54 267.3v.2M54 267.7v.2M54 268v.3M54 268.4v.2M54 268.8v.2M54 269.1v.3M54 269.5v.3M54 269.9v.3"/>
<path d="M54 270.3v.2M54 270.6v.3M54 271v.3M54 271.4v.2M54 271.8v.2M54 272.1v.3M54 272.5v.3M54 272.9v.2M54 273.2v.3M54 273.6v.3M54 274v.3M54 274.4v.2"/>
<path d="M54 274.8v.2M54 275.2v.2M54 275.5v.2M54 275.9v.2M54 276.3v.2M54 276.6v.3M54 277v.3M54 277.4v.3M54 277.8v.2M54 278.2v.2M54 278.5v.3M54 278.9v.2"/>
<path d="M54 279.3v.2M54 279.6v.3M166.8 260.1v.3M166.8 260.5v.3M166.8 260.9v.2M166.8 261.3v.2M166.8 261.6v.3M166.8 262v.3M166.8 262.4v.2M166.8 262.7v.3M166.8 263.1v.3M166.8 263.5v.3"/>
<path d="M166.8 263.9v.2M166.8 264.3v.2M166.8 264.7v.2M166.8 265v.2M166.8 265.4v.2M166.8 265.8v.2M166.8 266.1v.3M166.8 266.5v.3M166.8 266.9v.3M166.8 267.3v.2M166.8 267.7v.2M166.8 268v.3"/>
<path d="M166.8 268.4v.2M166.8 268.8v.2M166.8 269.1v.3M166.8 269.5v.3M166.8 269.9v.3M166.8 270.3v.2M166.8 270.6v.3M166.8 271v.3M166.8 271.4v.2M166.8 271.8v.2M166.8 272.1v.3M166.8 272.5v.3"/>
<path d="M166.8 272.9v.2M166.8 273.2v.3M166.8 273.6v.3M166.8 274v.3M166.8 274.4v.2M166.8 274.8v.2M166.8 275.2v.2M166.8 275.5v.2M166.8 275.9v.2M166.8 276.3v.2M166.8 276.6v.3M166.8 277v.3"/>
<path d="M166.8 277.4v.3M166.8 277.8v.2M166.8 278.2v.2M166.8 278.5v.3M166.8 278.9v.2M166.8 279.3v.2M166.8 279.6v.3M54 280v.3M54 280.4v.3M54 280.8v.2M54 281.1v.3M54 281.5v.3h.2"/>
<path d="M54.4 281.8h.2M54.7 281.8h.3M55.1 281.8h.3M55.5 281.8h.3M55.9 281.8h.2M56.2 281.8h.3M56.6 281.8h.3M57 281.8h.2M57.4 281.8h.2M57.7 281.8h.3M58.1 281.8h.3M58.5 281.8h.3"/>
<path d="M58.8 281.8h.3M59.2 281.8h.3M59.6 281.8h.3M60 281.8h.2M60.4 281.8h.2M60.7 281.8h.3M61.1 281.8h.3M61.5 281.8h.2M61.8 281.8h.3M62.2 281.8h.3M62.6 281.8h.3M63 281.8h.2"/>
<path d="M63.4 281.8h.2M63.8 281.8h.2M64.1 281.8h.2M64.5 281.8h.2M64.9 281.8h.2M65.2 281.8h.3M65.6 281.8h.3M66 281.8h.3M66.4 281.8h.2M66.7 281.8h.3M67.1 281.8h.3M67.5 281.8h.2"/>
<path d="M67.9 281.8h.2M68.2 281.8h.3M68.6 281.8h.3M69 281.8h.3M69.3 281.8h.3M69.7 281.8h.3M70.1 281.8h.3M70.5 281.8h.2M70.9 281.8h.2M71.2 281.8h.3M71.6 281.8h.3M72 281.8h.2"/>
<path d="M72.3 281.8h.3M72.7 281.8h.3M73.1 281.8h.3M73.5 281.8h.2M73.9 281.8h.2M74.3 281.8h.2M74.6 281.8h.2M75 281.8h.2M75.4 281.8h.2M75.7 281.8h.3M76.1 281.8h.3M76.5 281.8h.3"/>
<path d="M76.9 281.8h.2M77.3 281.8h.2M77.6 281.8h.3M78 281.8h.2M78.4 281.8h.2M78.7 281.8h.3M79.1 281.8h.3M79.5 281.8h.3M79.9 281.8h.2M80.2 281.8h.3M80.6 281.8h.3M81 281.8h.2"/>
<path d="M81.4 281.8h.2M81.7 281.8h.3M82.1 281.8h.3M82.5 281.8h.2M82.8 281.8h.3M83.2 281.8h.3M83.6 281.8h.3M84 281.8h.2M84.4 281.8h.2M84.8 281.8h.2M85.1 281.8h.2M85.5 281.8h.2"/>
<path d="M85.9 281.8h.2M86.2 281.8h.3M86.6 281.8h.3M87 281.8h.2M87.4 281.8h.2M87.8 281.8h.2M88.1 281.8h.2M88.5 281.8h.2M88.9 281.8h.2M89.2 281.8h.3M89.6 281.8h.3M90 281.8h.3"/>
<path d="M90.4 281.8h.2M90.7 281.8h.3M91.1 281.8h.3M91.5 281.8h.2M91.9 281.8h.2M92.2 281.8h.3M92.6 281.8h.3M93 281.8h.2M93.3 281.8h.3M93.7 281.8h.3M94.1 281.8h.3M94.5 281.8h.2"/>
<path d="M94.9 281.8h.2M95.3 281.8h.2M95.6 281.8h.2M96 281.8h.2M96.4 281.8h.2M96.7 281.8h.3M97.1 281.8h.3M97.5 281.8h.2M97.9 281.8h.2M98.3 281.8h.2M98.6 281.8h.2M99 281.8h.2"/>
<path d="M99.4 281.8h.2M99.7 281.8h.3M100.1 281.8h.3M100.5 281.8h.3M100.9 281.8h.2M101.2 281.8h.3M101.6 281.8h.3M102 281.8h.2M102.4 281.8h.2M102.7 281.8h.3M103.1 281.8h.3M103.5 281.8h.2"/>
<path d="M103.8 281.8h.3M104.2 281.8h.3M104.6 281.8h.3M105 281.8h.2M105.4 281.8h.2M105.7 281.8h.3M106.1 281.8h.2M106.5 281.8h.2M106.8 281.8h.3M107.2 281.8h.3M107.6 281.8h.3M108 281.8h.2"/>
<path d="M108.4 281.8h.2M108.8 281.8h.2M109.1 281.8h.2M109.5 281.8h.2M109.9 281.8h.2M110.2 281.8h.3M110.6 281.8h.3M111 281.8h.3M111.4 281.8h.2M111.7 281.8h.3M112.1 281.8h.3M112.5 281.8h.2"/>
<path d="M112.9 281.8h.2M113.2 281.8h.3M113.6 281.8h.3M114 281.8h.3M114.3 281.8h.3M114.7 281.8h.3M115.1 281.8h.3M115.5 281.8h.2M115.9 281.8h.2M116.2 281.8h.3M116.6 281.8h.3M117 281.8h.2"/>
<path d="M117.3 281.8h.3M117.7 281.8h.3M118.1 281.8h.3M118.5 281.8h.2M118.9 281.8h.2M119.3 281.8h.2M119.6 281.8h.2M120 281.8h.2M120.4 281.8h.2M120.7 281.8h.3M121.1 281.8h.3M121.5 281.8h.3"/>
<path d="M121.9 281.8h.2M122.2 281.8h.3M122.6 281.8h.3M123 281.8h.2M123.4 281.8h.2M123.7 281.8h.3M124.1 281.8h.3M124.5 281.8h.3M124.8 281.8h.3M125.2 281.8h.3M125.6 281.8h.3M126 281.8h.2"/>
<path d="M126.4 281.8h.2M126.7 281.8h.3M127.1 281.8h.3M127.5 281.8h.2M127.8 281.8h.3M128.2 281.8h.3M128.6 281.8h.3M129 281.8h.2M129.4 281.8h.2M129.8 281.8h.2M130.1 281.8h.2M130.5 281.8h.2"/>
<path d="M130.9 281.8h.2M131.2 281.8h.3M131.6 281.8h.3M132 281.8h.2M132.4 281.8h.2M132.8 281.8h.2M133.1 281.8h.3M133.5 281.8h.2M133.9 281.8h.2M134.2 281.8h.3M134.6 281.8h.3M135 281.8h.3"/>
<path d="M135.4 281.8h.2M135.7 281.8h.3M136.1 281.8h.3M136.5 281.8h.2M136.9 281.8h.2M137.2 281.8h.3M137.6 281.8h.3M138 281.8h.2M138.3 281.8h.3M138.7 281.8h.3M139.1 281.8h.3M139.5 281.8h.2"/>
<path d="M139.9 281.8h.2M140.3 281.8h.2M140.6 281.8h.2M141 281.8h.2M141.4 281.8h.2M141.7 281.8h.3M142.1 281.8h.3M142.5 281.8h.2M142.9 281.8h.2M143.3 281.8h.2M143.6 281.8h.2M144 281.8h.2"/>
<path d="M144.4 281.8h.2M144.7 281.8h.3M145.1 281.8h.3M145.5 281.8h.3M145.9 281.8h.2M146.2 281.8h.3M146.6 281.8h.3M147 281.8h.2M147.4 281.8h.2M147.7 281.8h.3M148.1 281.8h.3M148.5 281.8h.2"/>
<path d="M148.8 281.8h.3M149.2 281.8h.3M149.6 281.8h.3M150 281.8h.2M150.4 281.8h.2M150.7 281.8h.3M151.1 281.8h.2M151.5 281.8h.2M151.8 281.8h.3M152.2 281.8h.3M152.6 281.8h.3M153 281.8h.2"/>
<path d="M153.4 281.8h.2M153.8 281.8h.2M154.1 281.8h.2M154.5 281.8h.2M154.9 281.8h.2M155.2 281.8h.3M155.6 281.8h.3M156 281.8h.3M156.4 281.8h.2M156.7 281.8h.3M157.1 281.8h.3M157.5 281.8h.2"/>
<path d="M157.9 281.8h.2M158.2 281.8h.3M158.6 281.8h.3M159 281.8h.2M159.3 281.8h.3M159.7 281.8h.3M160.1 281.8h.3M160.5 281.8h.2M160.9 281.8h.2M161.2 281.8h.3M161.6 281.8h.2M162 281.8h.2"/>
<path d="M162.3 281.8h.3M162.7 281.8h.3M163.1 281.8h.3M163.5 281.8h.2M163.9 281.8h.2M164.3 281.8h.2M164.6 281.8h.2M165 281.8h.2M165.4 281.8h.2M165.7 281.8h.3M166.1 281.8h.3M166.8 281.5v.3h-.3"/>
<path d="M166.8 280v.3M166.8 280.4v.3M166.8 280.8v.2M166.8 281.1v.3"/>
</g>
<g font-size="14" fill="#f00">
<text x="206.7" y="45.7">Proceso</text>
<text x="207.2" y="62.4">cabina</text>
</g>
<text font-size="14" fill="#dd0" x="32" y="117.7">Hall</text>
<g font-size="7" fill="#dd0">
<text x="32.6" y="52.1">Vestuarios</text>
<text x="71.9" y="58.9">Baños</text>
<text x="32.1" y="60.4">planta</text>
<text x="40.5" y="66.9">11,6 m2</text>
<text x="71.9" y="67.2">planta</text>
<text x="69.6" y="75.4">14 m2</text>
<text x="82.8" y="95.9">Baños 1º</text>
<text x="82.9" y="104.3">piso</text>
<text x="86.5" y="111.3">10,1 m2</text>
<text x="73.6" y="122.6">Pasillos: 13,1 m2</text>
<text x="95.2" y="138">Sala de</text>
<text x="164.8" y="143.3">Metrologo</text>
<text x="33.6" y="144.6">24 m2</text>
<text x="95" y="146.2">reuniones</text>
<text x="62.8" y="153.2">Comercial</text>
<text x="94.8" y="154.6">13,7 m2</text>
<text x="127.6" y="153.8">Comedor</text>
<text x="165.2" y="151.7">y jefe de</text>
<text x="164.8" y="160">produccion</text>
<text x="62.6" y="165.9">14,5 m2</text>
<text x="96.1" y="163.8">17,8 m2</text>
<text x="164.8" y="166.4">15,3 m2</text>
<text x="131.4" y="171.6">17,8 m2</text>
</g>
<g font-size="7" fill="#f00">
<text x="340.3" y="58.4">Zona</text>
<text x="339.9" y="66.7">Mantenimiento</text>
<text x="213.8" y="74.1">106,9 m2</text>
<text x="331.2" y="75.1">46,6 m2</text>
<text x="133.3" y="79">Proceso</text>
<text x="133.3" y="87.3">Electronica</text>
<text x="134.2" y="95.3">59,5 m2</text>
<text x="329.4" y="125.9">Transformadores</text>
<text x="329.1" y="134.3">bombas y</text>
<text x="237.2" y="143.9">Zona</text>
<text x="329.1" y="142.6">maquinaria</text>
<text x="237.1" y="152.2">demostracion</text>
<text x="331.3" y="153.2">50,5 m2</text>
<text x="237.1" y="160.6">de producto</text>
<text x="238.9" y="167.2">44,3 m2</text>
</g>
<g font-size="7">
<text x="278.5" y="274.4">Distribución oficina 1º piso</text>
<text x="383.8" y="285.3">4A</text>
</g>
<g font-size="5.6" fill="#f00">
<text x="138.4" y="21.8">7,52</text>
<text x="237.4" y="21.7">12,62</text>
<text x="334.5" y="21.4">2,51</text>
<text x="368.8" y="20.9">4,42</text>
<text x="347.1" y="43.4" transform="rotate(-90 347.1 43.4)">2,08</text>
<text x="97.9" y="59.4" transform="rotate(-90 97.9 59.4)">5,47</text>
<text x="176.4" y="74.4" transform="rotate(-90 176.4 74.4)">8,47</text>
<text x="313.2" y="74.4" transform="rotate(-90 313.2 74.4)">8,47</text>
<text x="318.9" y="79.2" transform="rotate(-90 318.9 79.2)">5,4</text>
<text x="125.6" y="97.9" transform="rotate(-90 125.6 97.9)">3</text>
<text x="356.2" y="108">6,93</text>
<text x="145.8" y="116.7">6,11</text>
<text x="254.2" y="119.7">8,86</text>
<text x="321.5" y="142.7" transform="rotate(-90 321.5 142.7)">7,3</text>
<text x="308.8" y="155.3" transform="rotate(-90 308.8 155.3)">5,01</text>
</g>
<g font-size="5.6" fill="#00bfff">
<text x="107.1" y="32.2">Cajas</text>
<text x="156.5" y="30.6">Almacen</text>
<text x="107.3" y="38.9">terminadas</text>
<text x="156.3" y="37.3">entrada</text>
<text x="370.8" y="37.5">Parking y</text>
<text x="156.3" y="44">chapas</text>
<text x="188.9" y="45.6">Zona</text>
<text x="264.5" y="44.6">Almacen</text>
<text x="371.1" y="44.1">carga</text>
<text x="188.8" y="52.3">empaquetado</text>
<text x="264.3" y="51.3">entrada</text>
<text x="371.1" y="50.8">traspaleta</text>
<text x="158.4" y="55.1">stock</text>
<text x="188.9" y="59">y salida</text>
<text x="105.7" y="65.6">Empaquetadora</text>
<text x="158.3" y="61.7">cables</text>
<text x="359.2" y="68.5">Mesa</text>
<text x="359.5" y="75.1">trabajo</text>
<text x="262" y="83.4">Mesa Brazo</text>
<text x="359.2" y="81.8">mantenimento</text>
<text x="191.1" y="93.6">Mesa</text>
<text x="262.1" y="90.1">pluma</text>
<text x="337.4" y="95.7">Almacen</text>
<text x="122.3" y="102">Puesto de</text>
<text x="191.2" y="100.2">paredes</text>
<text x="233" y="101.5">Mesa</text>
<text x="153.8" y="102.5">Mesa</text>
<text x="337" y="102.3">mantenimento</text>
<text x="122.6" y="108.6">control</text>
<text x="154.1" y="109.2">trabajo</text>
<text x="233" y="108.2">Utillaje</text>
<text x="354.7" y="118.1">Transformadores</text>
<text x="365.3" y="148.4">Bombas,</text>
<text x="365.5" y="155.1">compresores</text>
</g>
<text font-size="4.9" x="382" y="274.8">1:100</text>
<g font-size="3.5">
<text x="274.8" y="232.8">PROYECTO:</text>
<text x="302.5" y="232.7">Construcción de una planta de</text>
<text x="302.5" y="237.6">fabricación de ascensores</text>
<text x="274.8" y="243.8">PETICIONARIO: E.E.I. Universidad de Vigo</text>
<text x="274.8" y="249.5">SITUACIÓN:</text>
<text x="302.5" y="249.5">PTL Valladares</text>
<text x="302.5" y="254.5">Vigo, Pontevedra</text>
<text x="246.3" y="267.2">N/A</text>
<text x="240" y="281.5">18 / 05 / 2025</text>
</g>
<g font-size="2.8">
<text x="242.8" y="227.5">INGENIERO</text>
<text x="311.5" y="227.5">PROYECTO</text>
<text x="232.6" y="248.6">Cristina Iglesias Porras</text>
<text x="232.5" y="252.2">Pedro Rodríguez Viñas</text>
<text x="232.7" y="255.5">Carlos Silva Sieira</text>
<text x="241.6" y="260.3">REFERENCIA</text>
<text x="314.5" y="260.3">PLANO</text>
<text x="382.6" y="269.3">ESCALA</text>
<text x="245.9" y="274.6">FECHA</text>
<text x="379.2" y="279.3">Nº DE PLANO</text>
</g>
</svg>
